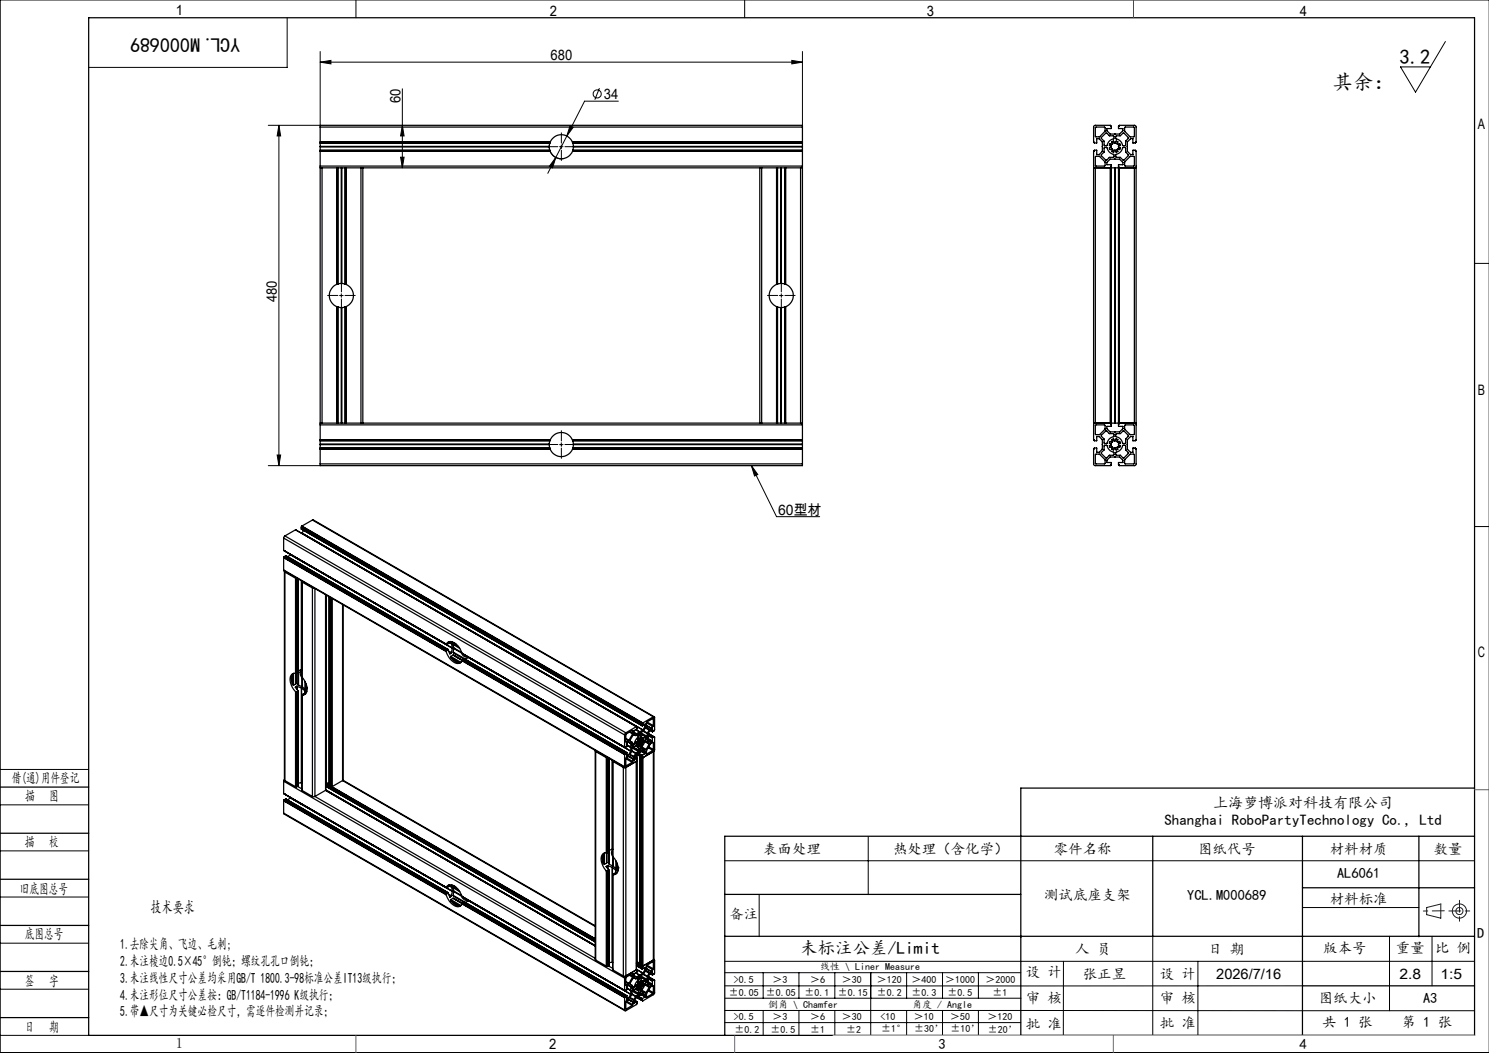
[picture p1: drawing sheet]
<svg xmlns="http://www.w3.org/2000/svg" width="420mm" height="297mm" viewBox="0 0 420 297" stroke-linecap="round" stroke-linejoin="round" font-family="sans-serif">
<g fill="none" stroke="#000" stroke-width=".28">
<path d="M100.4 0v5M210 0v5M420 0h-419.9v297h419.9M81 5v14h-56M90.3 17.5l3-.5v1zM90.3 14.5v20.8h-14.6M90.3 17.5h136M223.3 17l3 .5-3 .5zM226.3 14.5v20.8M407.7 11.7l-8.4 14.3-4.3-7.1h8.5M78.7 35.3l.5 3h-1zM78.7 35.3v96"/>
<path d="M113.5 35.3l.5 3h-1zM113.5 25v22.3M159.9 38.4l-3.1 6M160.8 35.5l.9 .4-1.8 2.5zM169.1 24.9l-1.3 3.2M174.4 28.5h-9.5l-5 9.9M113 44.3h1l-.5 3zM155.2 40.1a3.4 3.4 0 0 0 .6 3.5 3.4 3.4 0 0 0 3.4 1.1M156.8 44.4l-.9 2.9-.9-.4zM156.8 44.4l-2.3 4.5M157.8 41.4h1M158.3 40.9v1"/>
<path d="M415.9 74.3h4.1M95.8 83.4h1M96.3 82.9v1M219.9 83.4h1M220.4 82.9v1M75.7 131.3h14.6M78.2 128.3h1l-.5 3zM157.8 125.4h1M158.3 124.9v1M211.9 131.3l1.8 2.5-.9 .5zM211.9 131.3l7.1 14.4h12.2M415.9 148.5h4.1"/>
<path d="M0 217h25M0 227h25M0 240h25M244.9 236v16.3M0 253h25M204.4 242.8h211.5M214.1 252.4v11.8M367.4 256h32.8M0 266h25M0 279h25M204.4 271.1h211.5M204.4 278.1h163"/>
<path d="M204.4 274.4h83.5M215.3 274.4v7.1M225.4 274.4v7.1M235.5 274.4v7.1M245.6 274.4v17.6M255.7 274.4v7.1M265.9 274.4v7.1M276 274.4v7.1M300 271.1l-.1 21M325.2 264.1v27.9M337.9 271.1v20.9M391.9 264.1v21"/>
<path d="M403.9 264.1v14M0 292h25M204.4 285l211.5 .1M204.4 288.4h83.5M204.5 281.5h83.5M215.3 285v7M225.4 285v7M235.5 285v7M255.7 285v7M265.9 285v7M276 285v7M287.9 292h128"/>
<circle cx="168.5" cy="26.5" r="1.13"/>
</g>
<g fill="none" stroke="#191924" stroke-width=".28">
<path d="M402.4 256l4-1v4l-4-1z"/>
<circle cx="411.7" cy="257" r="1"/>
<circle cx="411.7" cy="257" r="2"/>
</g>
<g fill="none" stroke="#000" stroke-width=".28" stroke-dasharray="30.5 1.3 1.3 1.3">
<path d="M157.3 41.4h-2.9M158.3 40.4v-2.9M158.3 42.4v2.9M159.3 41.4h2.9M95.3 83.3h-2.9M96.3 82.3v-2.9M96.3 84.3v2.9M97.3 83.3h2.9M219.4 83.3h-2.9M220.4 82.3v-2.9M220.4 84.3v2.9M221.4 83.3h2.9"/>
<path d="M157.3 125.4h-2.9M158.3 124.4v-2.9M158.3 126.4v2.9M159.3 125.4h2.9"/>
</g>
<g fill="none" stroke="#000" stroke-width=".35">
<path d="M25 5h390.9v287h-390.9zM90.3 35.8v-.5h136v.5M90.3 35.8v4.3M90.3 35.8h136M226.3 35.8v4.3M309 35.9l2.7 .1v1l-1.5 1.6-1.2-.1zM310.7 38.8l1.4-1.3 .8 .8h1.2l.1 .7a3.1 3.1 0 0 0-2.1 2.1h-.6l-.1-1.2-.7-.9zM313.2 35.5v-.2h-4.3l-.4 .3v4.5l.2 .2h.7v-1.2h.6l.9 .9v2.7l-.9 .9M313.2 35.5l.1 .1M313.3 35.6h.1v.7h-1.2v.6l.9 .9h2.7M314.8 38.3h1.2l.9-.8 1.4 1.3-.8 1v1.2l-.7 .1a3 3 0 0 0-2.1-2.1zM315.6 35.6l-.1 .6 1.2 .1v.6"/>
<path d="M315.7 35.5h.1M315.7 35.5v-.2h4.4l.3 .3 .1 4.5-.2 .2h-.7l-.1-1.2h-.6l-.9 .9v1.3M315.8 37.8h.1M316.7 36.9l-.9 .9M316.7 36.9h.1M317.3 35.9h2.6v2.7h-1.1l-1.6-1.6zM90.3 47.3h.5M90.3 42.6h.1M90.3 40.1h.1M90.3 46.8v.5M90.3 40.1v.1M90.3 42.5v.1"/>
<path d="M90.3 42.4h.1M90.3 40.2v2.2M90.3 42.4v.1M90.3 42.6v4.2M90.3 47.3v72M90.3 40.1h64.9M90.3 46.8h136M90.3 42.6h64.9M90.3 40.2h64.9M90.3 42.5h64.8M90.3 42.4h64.8M90.3 41.4h64.6"/>
<path d="M90.3 41.3h64.6M90.8 47.3h4.2M90.8 47.3v72M95 47.3h.1M95 47.3v32.9M95.1 47.3h.1M95.1 47.3v32.8M95.2 47.3h.1M95.2 47.3v32.8M95.3 47.3h2M95.3 47.3v32.8M96.3 47.3v32.6"/>
<path d="M96.4 47.3v32.6M97.3 47.3h.1M97.3 47.3v32.8M97.4 47.3h.1M97.4 47.3v32.8M97.5 47.3h.1M97.5 47.3v32.9M97.6 47.3h4.2M97.6 47.3v32.9M101.8 47.3h.5M101.8 47.3v72M102.3 47.3h112"/>
<path d="M102.3 47.3v72M154.9 41.4l.2 1M154.9 41.3v.1M155.1 42.4h.1M155.1 42.4v.1M155.1 40.3l-.2 1M155.1 42.5l.1 .1M155.1 40.3h-64.8h64.8M155.1 40.3h.1M155.2 42.6a3.4 3.4 0 0 0 3.1 2.2 3.4 3.4 0 0 0 3.2-2.2M155.2 42.6h.1M155.2 40.2l-.1 .1"/>
<path d="M155.2 40.1a3.4 3.4 0 0 1 3.1-2.1 3.4 3.4 0 0 1 3.2 2.1M155.2 40.1h.1M155.2 40.1v.1M161.5 40.1h.1M161.5 40.1h64.8M161.5 42.6h.1M161.5 40.1v.1M161.5 40.2v.1M161.5 42.6h64.8M161.5 40.2h64.8M161.5 42.5v.1M161.5 40.3h64.8h-64.7"/>
<path d="M161.5 40.3h.1M161.5 42.5h64.8M161.6 42.4h.1M161.6 42.4l-.1 .1M161.6 40.4l.1 .9M161.6 42.4h64.7M161.7 41.4l-.1 1M161.7 41.3v.1M161.7 41.4h64.6M161.7 41.3h64.6M214.3 47.3h.5M214.3 47.3v72"/>
<path d="M214.8 47.3h4.2M214.8 47.3v72M219 47.3h.1M219 47.3v32.9M219.1 47.3h.1M219.1 47.3v32.9M219.1 47.3h.2M219.3 47.3h.1M219.3 47.3v32.8M219.3 47.3h2M220.3 47.3v32.6M221.3 47.3h.1"/>
<path d="M221.3 47.3v32.8M221.4 47.3h.1M221.4 47.3v32.8M221.5 47.3h.1M221.5 47.3v32.8M221.6 47.3h4.2M221.6 47.3v32.9M225.8 47.3h.5M225.8 47.3v72M226.3 42.6h.1M226.3 40.1h.1M226.3 46.8v.5"/>
<path d="M226.3 42.5v.1M226.3 40.1v.1M226.3 42.4h.1M226.3 40.2v2.2M226.3 42.4v.1M226.3 42.6v4.2M226.3 47.3v72M309 47.3h-.5v72h.5M309 44.2l1.1-.1 1.6 1.6v1l-2.6 .1zM309 47.3h4.2M309 47.3v72M310 43.6h-.6v-1.2h-.7l-.2 .2v4.4l.5 .3"/>
<path d="M310 43.6h.1M311.5 41.6h.6a3.2 3.2 0 0 0 2.1 2.1l-.1 .6-1.2 .1-.7 .8h-.3l-1.3-1.4 .8-.9zM313.1 40.5l.6 .2 .2-.3-.3-.4 .4-.2 .3 .6 .4-.1 .2-.5 .4 .2-.2 .5 .3 .2 .4-.2 .2 .4-.5 .3v.4l.5 .1-.1 .4-.7-.1-.1 .3 .2 .4-.4 .2-.3-.5h-.3l-.2 .5-.4-.1 .2-.6-.3-.3-.5 .3-.2-.3v-.2l.5-.2v-.4l-.5-.1zM313.2 47.3h.1M313.2 47.3v72M313.2 47.2h.1M313.2 47.2v72.1M313.3 47.3h.1M313.4 47.3h.1M313.4 47.3v72M313.4 47.3h2.1M314.4 47.3v72"/>
<path d="M314.5 47.3v72M314.7 43.6a3.3 3.3 0 0 0 2.1-2h.6l.1 1.3 .8 .8-1.3 1.5h-.2l-.9-.8h-1.1zM315.5 47.3h.1M315.5 47.3v72M315.6 47.3h.1M315.6 47.3v72M315.6 47.2h.1M315.7 47.3h.1M315.7 47.2l-.1 72.1M315.7 47.3h4.3M315.7 47.3v72M315.8 44.9h.1"/>
<path d="M315.8 44.9h-2.7l-.9 .9v.6l1.2 .1v.6l-.1 .1M315.8 44.9l.9 .9v.6l-1.2 .1 .1 .7M317.3 45.6l1.5-1.5 1.1 .1v2.6h-2.6zM318 41.3v1.4l.9 .9h.6l.1-1.2h.7l.2 .2v4.4l-.5 .3M318 41.3h.1M320 47.3h.5v72h-.5M320 47.3v72M96.3 79.9l-1 .2M96.3 79.9h.1M96.4 79.9l.9 .2M220.3 79.9l-1 .2M220.3 79.9h.1"/>
<path d="M220.4 79.9l.9 .2M95 80.2a3.4 3.4 0 0 0-2.1 3.2 3.4 3.4 0 0 0 2.1 3.1M95 86.5h.1M95 86.5v32.8M95.1 80.1l-.1 .1M95.1 86.5l.1 .1M95.1 80.1h.1M95.1 86.5v32.8M95.2 86.6h.1M95.2 80.1h.1M95.2 80.1h-.1M95.2 86.6v32.7"/>
<path d="M95.3 86.6l1 .1M95.3 86.6v32.7M96.3 86.7h.1M96.3 86.7v32.6M96.4 86.7v32.6M97.3 86.6h.1M97.3 80.1h.1M97.3 86.6l-.9 .1M97.3 86.6v32.7M97.4 80.1l.1 .1M97.4 86.6v32.7M97.5 80.2h.1"/>
<path d="M97.5 86.5l-.1 .1M97.5 86.5h.1M97.5 86.5v32.8M97.6 80.2a3.4 3.4 0 0 1 2.1 3.2 3.4 3.4 0 0 1-2.1 3.1M97.6 86.5v32.8M219 80.2a3.4 3.4 0 0 0-2 3.2 3.4 3.4 0 0 0 2 3.1M219 86.5h.1M219 86.5v32.8M219.1 80.2h-.1M219.1 86.5h.1M219.1 80.2h.1M219.1 86.5v32.8"/>
<path d="M219.1 86.5l.2 .1M219.3 80.1l-.2 .1M219.3 86.6h.1M219.3 86.6v32.7M219.3 80.1h.1M219.3 86.6l1 .1M220.3 86.7v32.6M220.3 86.7h.1M221.3 80.1h.1M221.3 86.6h.1M221.3 86.6l-.9 .1M221.3 86.6v32.7"/>
<path d="M221.4 80.1h.1M221.4 86.6v32.7M221.5 80.1h.1M221.5 86.6h-.1M221.5 86.6v32.7M221.5 86.5h.1M221.5 80.1l.1 .1M221.5 86.5v.1M221.5 86.5v32.8M221.6 80.2a3.4 3.4 0 0 1 2.2 3.2 3.4 3.4 0 0 1-2.2 3.1M221.6 86.5v32.8M90.3 119.3v.5"/>
<path d="M90.3 119.3h.5M90.3 119.8v4.3M90.3 119.8h136M90.8 119.3h4.2M95 119.3h.1M95.1 119.3h.1M95.2 119.3h.1M95.3 119.3h2M97.3 119.3h.1M97.4 119.3h.1M97.5 119.3h.1M97.6 119.3h4.2"/>
<path d="M101.8 119.3h.5M102.3 119.3h112M214.3 119.3h.5M214.8 119.3h4.2M219 119.3h.1M219.1 119.3h.1M219.1 119.3h.2M219.3 119.3h.1M219.3 119.3h2M221.3 119.3h.1M221.4 119.3h.1M221.5 119.3h.1"/>
<path d="M221.6 119.3h4.2M225.8 119.3h.5M226.3 119.3v.5M226.3 119.8v4.3M309 119.3l-.5 .5v4.3l.2 .2h.7v-1.1l.6-.1M309 120l2.6-.1 .1 1.1-1.5 1.6h-1.1zM309 119.3h4.2M313.2 119.3v.2M313.2 119.3h.1M313.2 119.5l.1 .1M313.3 119.6h.1v.7h-1.2v.6l.9 .9h2.7M313.3 119.3h.1"/>
<path d="M313.4 119.3h.1M313.4 119.3h2.1M315.5 119.3h.1M315.6 119.3h.1M315.6 119.6l-.1 .7h1.2v.6l-.9 .9M315.7 119.5h.1M315.7 119.3h.1M315.7 119.3v.2M315.7 119.3h4.3M317.3 119.9h2.6v2.7h-1.1l-1.6-1.6zM320 119.3l.5 .5v4.3l-.2 .2h-.8v-1.1M90.3 126.6h.1"/>
<path d="M90.3 124.1h.1M90.3 130.8v.5h136v-.5M90.3 124.1v.1M90.3 126.5v.1M90.3 126.4h.1M90.3 130.8h136M90.3 124.2v2.2M90.3 126.4v.1M90.3 126.6v4.2M90.3 126.6h64.9M90.3 124.1h64.9M90.3 124.2h64.9"/>
<path d="M90.3 126.5h64.8M90.3 126.4h64.8M90.3 125.4h64.6M90.3 125.3h64.6M154.9 125.4l.2 1M154.9 125.3v.1M155.1 126.4h.1M155.1 126.4v.1M155.1 124.3l-.2 1M155.1 126.5l.1 .1M155.1 124.3h-64.8h64.8M155.1 124.3h.1"/>
<path d="M155.2 126.6a3.4 3.4 0 0 0 3.1 2.2 3.4 3.4 0 0 0 3.2-2.2M155.2 126.6h.1M155.2 124.2l-.1 .1M155.2 124.1h.1M155.2 124.1a3.4 3.4 0 0 1 3.1-2.1 3.4 3.4 0 0 1 3.2 2.1M155.2 124.1v.1M161.5 124.1h.1M161.5 124.1h64.8M161.5 126.6h.1M161.5 124.1v.1M161.5 124.2v.1M161.5 126.6h64.8"/>
<path d="M161.5 124.2h64.8M161.5 126.5v.1M161.5 124.3h64.8h-64.7M161.5 124.3h.1M161.5 126.5h64.8M161.6 126.4l-.1 .1M161.6 126.4h.1M161.6 124.4l.1 .9M161.6 126.4h64.7M161.7 125.4l-.1 1M161.7 125.4h64.6M161.7 125.3h64.6"/>
<path d="M161.7 125.3v.1M226.3 126.6h.1M226.3 124.1h.1M226.3 126.5v.1M226.3 124.1v.1M226.3 126.4h.1M226.3 124.2v2.2M226.3 126.4v.1M226.3 126.6v4.2M309 128.2l1.2-.1 1.5 1.6v1l-2.6 .1zM310 127.6h-.6l-.1-1.2h-.6l-.2 .2v4.5l.4 .2h4.3v-.1M310 127.6h.1"/>
<path d="M310 123.1h.1M310 123.1l.9 .9 .1 1.3-.1 1.4-.9 .9M310.7 122.8l1.4-1.3 .8 .8h1.2l.1 .7a2.86 2.86 0 0 0-2 2.1h-.7l-.1-1.2-.8-.9zM311.5 125.7l.6-.1a3.3 3.3 0 0 0 2.1 2.1l-.1 .7h-1.2l-1 .8-1.3-1.4 .8-.9zM313.1 124.5l.6 .2 .2-.2-.3-.5 .5-.2 .2 .6 .4-.1 .2-.5 .4 .2-.2 .5 .3 .2 .4-.2 .2 .5-.5 .2 .1 .4 .4 .1-.1 .4-.6-.2-.2 .3 .2 .5-.4 .2-.3-.5h-.3l-.2 .5-.4-.2 .2-.5-.3-.3-.5 .3-.2-.4 .5-.3v-.3l-.5-.2zM313.2 131.2h.1M314.8 122.3h1.2l.9-.8 1.4 1.3-.8 1v1.2l-.7 .1a3.1 3.1 0 0 0-2.1-2.1zM315.6 131.2h.1M315.8 128.9h.1M315.8 128.9h-2.7l-.9 .9v.6l1.2 .1v.6l-.1 .1M315.8 121.8h.1M315.8 128.9l.9 .9v.6l-1.2 .1 .1 .7"/>
<path d="M316.7 125.7l.7-.1 .1 1.3 .8 .9-1.5 1.4-.8-.8h-1.2l-.1-.7a3.2 3.2 0 0 0 2-2zM317.3 129.6l1.5-1.5 1.1 .1v2.6h-2.6zM318 125.3v1.4l.9 .9h.6l.1-1.2h.6l.3 .2-.1 4.5-.3 .2-4.4-.1M318 125.3h.1M319.5 123.1h.1M319.5 123.1h-.6l-.9 .9v1.3M80 155.2v.1M80 155.2l46 26.6M80 151.8v3.4M80 157.3v3.5M80 151.8l96.2 55.5M80 157.3l45.8 26.5"/>
<path d="M80 157.2v.1M80 157.2l45.9 26.5M80.1 157.2l45.8 26.5M80.1 157.2h-.1M80.2 155.3h.1M80.2 157.1l-.1 .1M80.2 157.1l45.7 26.4M80.2 157v.1M80.2 157l45.8 26.4M80.4 151.2l-.4 .6M80.4 151.2l96.1 55.5M80.6 156.7l45.8 26.5"/>
<path d="M80.6 156.7l-.4 .3M81.7 156.3v.1M81.7 156.2v.1M81.7 156.3l45.9 26.5M81.7 156.4l-.4 .7M81.7 156.4l45.9 26.4M83.4 149.4h.1M83.4 149.4l96.1 55.6M83.4 149.4l-3 1.8M85 149.2h.1M85 149.2l96.2 55.5M85 148.7l96.2 55.5"/>
<path d="M85 148.7v.5M85 148.6v.1M85 148.6l96.2 55.5M85.1 148.6h.1M85.1 148.6l96.2 55.5M85.1 148.6h-.1M85.1 148.4v.2M85.1 148.4l96.2 55.6M85.1 148.6l96.2 55.4M85.2 148.4h-.1M85.2 148.4l96.1 55.5M85.2 150.4l96.1 55.5"/>
<path d="M85.2 150.4h-.1M85.2 150.4h.1M85.2 150.4l96.2 55.5M85.7 149.6l-.5 .8M88.1 146.7l.2-.1 96.2 55.6M88.1 146.7l96.2 55.5M88.1 146.7l-2.9 1.7M80 160.8l96.3 55.7M80 160.8l96.2 55.4M80.2 161.1l.2 59.1M80.3 161.1l.1 .3M80.4 161.4l3 1.7"/>
<path d="M80.4 161.4v58.8M83.4 163.1h.1M83.4 163.1v26.8M83.4 163.1v29.8M83.5 163.1h.1M83.5 163.1h-.1M83.5 163.1v26.7M83.6 163.1h.1M83.6 163.1v26.7M83.7 163.1h.1M83.7 163.1v26.7M84.1 163.3v26.3"/>
<path d="M85.1 163.8l-.1 25.1M85.2 163.9h.1M85.1 163.9l.1 27.1M85.2 164.1h.1M85.2 164.1l2.9 1.7M85.2 164h.1M85.2 163.9v.2M85.2 164.1v26.9M85.2 164v.1M88.1 165.8l.6 .1M88.1 165.8v58.8M88.8 166v58.6"/>
<path d="M91.8 167.7v55.2M91.9 167.7l-.1 55.2M92 167.8l-.1 53.1M92.9 168.3v53.3M93.3 168.6v53.3M93.4 168.7v53.1M93.5 168.7v53.1M93.6 168.7v53.2M93.6 168.8v53.1M96.6 170.5v49.7M96.8 170.6l-.2 49.6M82.5 193l.3 .3"/>
<path d="M82.5 190.1a3.1 3.1 0 0 0 0 2.9M82.5 190.1l.3-.2v3.4M82.5 190.1v2.9M83.3 193.8v.1M83.3 193.9l.8 .9M83.4 189.9a1.71 1.71 0 0 0-1.5 2.6l.5 1.3 1 1.3M83.4 195.1h.1M83.4 195.1v26.8M83.4 192.9l-.6 .4M83.5 189.8l-.1 .1M83.5 189.8h.1M83.5 195h.1"/>
<path d="M83.5 189.8l-.1 3.1M83.5 195v26.8M83.5 195l-.1 .1M83.6 189.8h.1M83.6 195v.1M83.6 195v26.8M83.6 195.1l.1 .1M83.6 195.1v26.8M83.7 195.2v26.7M83.7 193.6h.1M83.7 193.6l-.4 .2M83.7 193.6l.1 .9"/>
<path d="M83.8 193.6l1.2 .4M84 189.6v3.4l.2 .2M84.1 189.6h.1M84.1 194.8l-.4 .4M84.1 194.9v26.7M84.1 189.6l-.4 .2M84.2 193.2l1 .4M84.2 189.2v4M85 188.9l-.9 .3M85 194h.1M85 188.9h.1M85 194l.1 26.9"/>
<path d="M85.1 188.9l-.4 1.2 .5 1.1M85.1 194l.9 .8M85.1 196l.1 26.9M85.2 191a4.1 4.1 0 0 1 1 4.7l-1 .4M85.2 196.1h.1M85.2 196h.1M85.2 191.2h.1M85.2 193.6l.1 .1M85.2 191.2v2.4M85.2 196v26.9M85.2 196v.1M85.3 193.7l.7 .7"/>
<path d="M85.3 191.2h.1M85.3 191.2v2.5M86 194.8h.1M86 194.8v.9M86 194.8l.5 .2M86 194.4h.3M86 192.2v2.2M86.2 195.7h-.6l-.4 .3M86.3 193v1.4M86.3 192.9l.3 1M86.6 194.2l-.3 .2M125.8 183.8a4.1 4.1 0 0 0 3.6 3.3l.6-.2 .3-.5"/>
<path d="M125.9 183.7l-.1 .1M125.9 181.7a1.53 1.53 0 0 1 2.5-.2l1 1 .9 1.8M125.9 181.7h.1M125.9 183.5v.2M126 181.7h.1M125.9 183.7h.1M126 183.4l-.1 .1M126 181.7h-.1M126.4 183.2l.5 1.2M126.4 183.2l-.4 .2M126.6 181.2l.8 .4M126.6 183.7l.8 .4"/>
<path d="M126.6 181.1l.8 .5M126.6 183.8l.8 .4M126.8 181l-.3 .5-.5 .2M126.9 184.4h.1M127.1 185.1v.1a2.95 2.95 0 0 0 2.6 1.7M127.1 185.1l2.9 1.7-.3 .1M127.2 185.5l2.5 1.4M127.4 184.1v.1M127.4 184.2l-.5 .2M127.4 181.6l.2 1.2M127.4 181.6h.1M127.5 181.6h-.1"/>
<path d="M127.5 181l-.1 .6M127.6 182.8l-.2 1.3M127.6 182.8h.1M127.8 184.8h.1M127.8 184.8l-.7 .3M127.8 184.8l2.6 1.5M127.8 181.8l.2 .9M127.8 181.8l1.9 1.1M127.8 183.9l.3 .4 2.7 1.6M127.8 183.9l3.6 2.1M127.9 184.8l2.6 1.5M127.9 181.6l1.2 .6"/>
<path d="M128 182.7v.2M128 182.9l-.2 1M128 182.9l2.1 1.2M128 182.7l2.2 1.3M128.2 181.4l-.4 .4M128.5 181.6l.7 .7M130.1 184.1l.7 1 1.2 .3M130.2 184l-.1 .1M130.2 184h.1M130.3 184.3l46 26.6M130.3 184.3h.1M130.3 186.4l45.9 26.4"/>
<path d="M130.4 186.3l-.1 .1M130.4 186.3l45.8 26.5M130.5 186.3h-.1M130.5 186.3l45.8 26.4M130.5 186.2v.1M130.5 186.2l45.8 26.5M130.5 186.1v.1M130.5 186.1l45.8 26.5M130.6 186.1h-.1M130.6 186.1l45.8 26.4M131 185.8h.1M131 185.8l45.8 26.5"/>
<path d="M131 185.8l-.4 .3M132 185.4l-.7 .6M132 185.4h.1M132 185.4l45.9 26.5M132.1 185.3l-.1 .1M80.2 219.9l-.2 .4M167.9 211.8l.1 59M167.9 211.7l.1 .3M168 212l3 1.7M168 212v58.8M171 213.7h.1M171 213.7v26.9"/>
<path d="M171.1 213.7v29.7M171.2 213.7h.1M171.2 213.7h-.1M171.2 213.7v26.8M171.2 213.7v26.7M171.3 213.7h.1M171.3 213.7v26.8M171.4 213.7v26.7M171.4 213.7h.1M171.8 213.9v26.3l-.4 .2M171.8 213.9l.1 29.9M172.7 214.4v25.1"/>
<path d="M172.8 214.5v25M172.8 214.7h.1M172.8 214.5v.1M172.8 214.6v26.9a4.1 4.1 0 0 1 1.2 4.8l-.5 .4h-.6M172.8 214.7l3 1.8M172.8 214.6h.1M172.8 214.5h.1M172.9 214.6h.1M172.9 214.7h-.1M172.9 214.6v.1M175.8 216.5h.7M175.8 216.5v58.8"/>
<path d="M176.2 207.3v3.4M176.2 216.2l.1 .3h.2M176.2 212.8v3.4M176.2 212.8h.1M176.2 210.7l.1 .1M176.3 210.7h.1M176.3 210.7h-.1M176.3 212.7l-.1 .1M176.3 212.7h.1M176.3 210.7v.1M176.3 212.6v.1M176.4 212.5l-.1 .1"/>
<path d="M176.5 206.7l-.3 .6M176.5 215.9l.2 .1M176.5 209.2h.2M176.5 214v1.9M176.5 216.5v58.8M176.5 208.3l.9 .5M176.5 208.4l.8 .5M176.5 214l1.8 1M176.7 213.7l-.2 .3M176.7 213.7l1.8 1.1M176.8 212.3v.9M176.8 212.3l-.4 .2"/>
<path d="M176.8 213.2h.1M176.8 212.7l.5 .3M176.8 212.8l.4 .2M177.2 209.3l.7 .4M177.2 209.3l-.4 .3v1l-.5 .2M177.2 213l-.4 .2M177.3 213h-.1M177.3 213.4l1.2 .7M177.3 213.4l-.6 .3M177.3 208.9l-.6 .3M177.4 208.8l-.1 .1M177.6 206.5l.8 .5"/>
<path d="M177.7 206.4l.8 .5M177.7 212.8v.2l.9 .5 .2-.1M177.7 212.8l1.1 .6M177.9 209.7h.1M177.9 210.8v1.1M177.9 209.7v1M177.9 211.9l-.6 1.1M177.9 210.7h.1M177.9 210.7v.1M177.9 210.7l-1.1-.6 1.1 .7M178.2 211.9l-.5 .9M178.2 211.9l1.1 .6"/>
<path d="M178.3 211.8l-.1 .1M178.3 210.2l.1 .1M178.3 210.9v.9M178.3 209.5l.6 .4M178.3 209.8l.5 .3M178.3 211.8l1.1 .6M178.3 210.9l1.8 1.1M178.3 206.1h.2M178.3 206.1l-1.7 .9-.1 2.2M178.3 215l-1.6 1M178.4 210.7l-.1 .2M178.4 210.7l.9 .5"/>
<path d="M178.4 207l-1 1.8M178.5 214.8l-.2 .2M178.5 206.9l-.1 .1M178.5 206.1v.8M178.5 214.1v.7M178.8 210.5h.1M178.8 210.5l-.4 .2M178.8 210.1l-.4 .2M178.8 206.6h.1M178.9 214.4h.1M178.8 206.6l.7 .4M178.8 214.3l.1 .1"/>
<path d="M178.9 210.5a.86 .86 0 0 0 1.2 .8M178.9 209.9l-.1 .2M179 213.6l.6 .3M179 213.5l.7 .4M179.3 212.5l-.5 .9M179.3 205.8l1.1 .6M179.3 209.6l.1 .1M179.3 209.7h.1M179.4 205.8l1 .6M179.4 209.4l.2 .2M179.4 210.4l.1 .1M179.4 212.4l-.1 .1"/>
<path d="M179.4 209.4l1.2 .7M179.4 209.2l-.1 .4M179.4 209.2l1.6 .9M179.5 207h.1M179.5 211.3l.7 .4M179.5 212.8l-.7 1.1v.4M179.5 214.7l-3 1.8M179.5 214.7v58.8M179.5 207.4l.6 .3M179.5 210.1l.3 .1M179.5 209.2h-.1M179.5 205h.2"/>
<path d="M179.5 209.2h.3M179.5 209.2l1.5 .8M179.6 205l-3.1 1.7M179.6 205.1h.1M179.6 214.6h.1M179.6 214.6l-.1 .1M179.6 205v.1M179.6 212.7l1.6 .9M179.6 210l.2 .2M179.6 212.7l1.7 1M179.6 212.7l-.1 .1M179.6 205h.1"/>
<path d="M179.6 212.7v1.2M179.6 205l.1 .1M179.6 213.9l.1 .1M179.6 209.9l-.3 .3 .2 .3M179.6 209.6l.1 .1M179.6 213.9l-.7 .5M179.6 214.5v.1M179.6 209.6l-.2 .1M179.6 214.5v57M179.6 209.9l.7 .4M179.7 205.1v.5l-.9 .5v.5M179.7 214l-.1 .5"/>
<path d="M179.7 209.7v.1M179.7 209.8l-.1 .1M179.7 209.8l.6 .4M179.7 209.7l.8 .4M179.7 207.2l.5 .3M179.8 210.2l-.3 .3M179.8 209.2l1.1 .6M179.8 210.8h.1M179.8 208.7l.2 .1M179.8 208.7l1.5 .8M179.8 210.2h.1M179.8 210.2l.2 .1"/>
<path d="M179.8 208.5v.2M179.8 209.1v.1M179.8 210.6l.3 .1M179.8 209.1l1.1 .6M179.8 208.5l1.6 .9M179.9 210.5l.3 .1M180 210.3l-.2 .5M180 208.9l-.2 .2M180 208.9l1 .6M180 208.8v.1M180 208.4l.3 .2M180 208.4l1.2 .7"/>
<path d="M180 208.3l.3 .2M180 208.8l1.1 .6M180 212.5l1.2 .6M180.1 207l.1 .1M180.1 207l-.7 .5-.7-.4-1 1.7v.2l.6 .3v.9M180.1 212l-.7 .4M180.1 211.3h.1M180.1 212.4l1.1 .6M180.1 210.7l-.3 .1M180.1 207.7a3.5 3.5 0 0 0-1.2 2.2M180.2 208.2h.1M180.2 210.6l-.1 .1"/>
<path d="M180.2 208.2l-.4 .3M180.2 208.2l.1 .3M180.2 211.7l-.1 .3M180.2 207.5l-.1 .2M180.2 207.1v.4M180.2 211.3v.4M180.3 208.5v.1M180.3 210.3l-.1 .3M180.3 210.2v.1M180.3 208.6l.8 .4M180.4 206.4l-.9 .6M180.4 206.4v.1"/>
<path d="M180.5 210.1l-.2 .1M180.5 210.1l.2 .3M180.5 208.5l-.2 .1M180.5 208.5l.6 .3M180.6 213.4h.1M180.5 213.4l.1 58.9M180.6 213.5l.3 .2M180.6 207.3l.1 .1M180.6 208.3l-.1 .2M180.6 211.6h.1M180.6 206.9l.9 .5M180.6 206.9v.4"/>
<path d="M180.6 208.2l.3 .1M180.6 208.3l.6 .4M180.6 210.4h.1M180.7 213.4h-.1M180.7 207.4a.87 .87 0 0 1 1.2 .7M180.7 206.7l-.1 .2M180.7 206.7l1.9 1M180.8 207.9l.2 .1M180.9 209.7v.1M180.9 208.4l.1 .1M180.9 208.3v.1M180.9 208.4l-.3-.2 .4 .3"/>
<path d="M180.9 209.8l.1 .2M180.9 211.9l1.1 .7M180.9 213.7h.1M180.9 213.7v58.8M180.9 211.9l1.1 .6M181 210.1l-.3 .3M181 209.5l-.1 .2M181 210v.1M181 208l-.3-.1-.1 .4M181 208l-.1 .3M181 210.6l1.2 .8M181 213.7v58.8"/>
<path d="M181.1 209.4l-.1 .1M181.1 209.4l.2 .1M181.1 213.7h.1M181.1 209l.1 .1M181.1 208.8v.2M181.1 213.7h-.1M181.1 213.7v58.7M181.2 204.7h.1M181.2 213.6h.1M181.2 204.2v.5M181.2 213.1v.5M181.2 213.7v58.7"/>
<path d="M181.2 213.7h.1M181.2 208.3l.3 .2M181.2 204.1v.1M181.2 213.6l.1 .1M181.2 213v.1M181.2 209.1h.3M181.2 208.7l-.1 .1M181.2 213.7v58.8M181.3 213.6h.1M181.3 204.1h-.1M181.3 213.6h-.1M181.3 208.2l.2 .1"/>
<path d="M181.3 204v.1M181.3 204h.1M181.3 213.6v58.9M181.3 203.9v.1M181.3 211.7l.7 .4M181.3 205.9l-.9 .5M181.3 211.7l-1.8 1.1M181.4 205.9h-.1M181.4 208.1h.1M181.4 209.4l-.1 .1M181.4 208.1l.1 .2M181.4 208.1l-.4 .4"/>
<path d="M181.4 209l.1 .1M181.4 211.2h.1M181.4 206.3l-.7 .4M181.4 211.2l-.7 .4M181.4 211.2l-.6-.4 .7 .4M181.4 206.3l1.2 .6M181.5 208.5l-.3 .2M181.5 209.1l-.1 .3M181.5 208.3v.2M181.5 206.2l-.1 .1M181.5 211.2l.5 .3 .2-.1M181.5 204.5l.5 .3"/>
<path d="M181.5 206.2l1.1 .6M181.6 204.5l.4 .2M181.6 207.5l.8 .5M181.9 209.2l1.2 .7M181.9 208.1l.2 .1M181.9 208.9l.7 .4M182 204.3h.1M182 204.3l-.8 .4M182 212.6l-.8 .4M182 204.7v.1M182 212.5v.1M182 212.1h.1"/>
<path d="M182 204.3v.4M182 212.1v.4M182 204.8l-.6 1.1M182 205.3l.2-.1 .9 .5v.2M182 205.3l-.5 .9M182 205.3l1.1 .6M182.4 212.5l.1 .1M182.4 204.6l1.1 .7M182.4 203.9v.7M182.4 203.9l1.7 1M182.4 208.4l-.4 .2a5 5 0 0 1-1.4 2.5v.5M182.4 208.4l.2 .1"/>
<path d="M182.4 208l-.3 .2M182.5 203.6l-.1 .3M182.5 203.6l1.8 1.1M182.6 207.7l-.2 .3M182.6 209.3v.1M182.6 206.9v.8M182.6 208.5v.8M182.6 206.8v.1M182.6 209.4l.5 .3M182.6 209.4l-.7-.4 1.2 .7M182.8 210.9l1.3 .8M182.9 208.9l.7 .4"/>
<path d="M182.9 206.9l1.6 .9M182.9 207.5l1.1 .6M182.9 207.4l1.2 .7M182.9 208.4l1.1 .6M182.9 208.5l1.1 .6M183 210.6l1.3 .8M183.1 209.7v.2M183.1 205.9l-.5 .9M183.1 209.9l-.9 1.5M183.4 206l.6 .4M183.6 205.7h.1M183.6 205.7a2.23 2.23 0 0 0-.7 2.2v1"/>
<path d="M183.6 209.3h.1M184 205.4v.1M184 205.4l-.4 .3M184 209.1l-.4 .2M184 206.4h.1M184 209v.1M184 205.5v.9M184 208.1v.9M184.1 208.1h-.1M184.1 209.4l-.6 .4-1.1 1.9v.8M184.1 209.4l.2 .1M184.1 202.7h.2"/>
<path d="M184.1 211.7l-1.6 .9M184.1 202.7l-1.6 .9M184.1 204.9l-.6 .4M184.3 202.2h.3v3.7l-.5 .5M184.3 211.4l-.2 .3M184.3 204.7l-.2 .2M184.3 202.7v2M184.3 209.5v1.9M184.3 212v58.8M184.3 212l-3 1.7M184.3 202.2l-3 1.7M184.5 211.9v58.7l-.2 .2"/>
<path d="M184.5 207.8v.1M184.5 207.8l-.4 .3M184.5 207.9h.1M184.5 207.8l.1 .1M184.6 207.9v3.7l-.3 .4M184.6 207.9h-.1M0 222h25M0 235h25M80 229.3l.1 .3 96.2 55.5M80 223.8h.1M80 223.8l46 26.6M80 220.3l96.2 55.6"/>
<path d="M80 220.3v3.5M80 225.9v3.4M80 229.3l96.2 55.6M80 225.9l45.8 26.5M80 225.8v.1M80 225.8l45.9 26.4M80.2 223.9h.1M80.2 225.7l-.2 .1M80.2 225.7l45.8 26.5M80.2 225.6l45.7 26.5M80.2 225.6v.1M80.2 225.6h.1"/>
<path d="M80.2 225.6l45.8 26.4M80.4 220.2l3 1.7M80.6 225.4h.1M80.6 225.4l45.8 26.4M80.6 225.4l-.4 .2M81.7 224.9v.1M81.7 224.9l45.9 26.5M81.7 225l-.4 .7M81.7 224.8v.1M83.4 221.9h.1M83.5 221.8h.1M83.5 221.8l-.1 .1"/>
<path d="M83.6 221.8v.1M83.6 221.9h.1M83.9 221.8l1.2 .7M84.1 221.6h.1M84.1 220.8h.9M84.1 221.6l-.4 .3M85.1 220.9h.1M85.2 222.9l2.9 1.7M88.1 224.6h.7M88.8 224.6l79.1 45.7M91.8 222.9l76.1 43.9M91.8 222.9l-3 1.7"/>
<path d="M91.9 221.8l76 43.9M91.9 221.1l76 44M91.9 221.3l76 43.9M91.9 221l1 .6M91.9 222.8l76 43.9M91.9 220.9l1 .5M92 220.8h.1M91.9 220.9l1 .6M92 220.8h.9M92.9 221.6h.1M92.9 221.6l.4 .3M93.3 221.9h.1"/>
<path d="M93.3 221.9l74.6 43M93.4 221.8h.1M93.4 221.8l-.1 .1M93.4 221.9l74.5 42.9M93.5 221.8l.1 .1M93.6 221.9h.1M93.6 221.9l74.3 42.9M96.6 220.2l-3 1.7M96.6 220.2l71.3 41.1M96.7 220.1l71.2 41M172.7 239.5l-.9 .4M172.7 239.5h.1"/>
<path d="M172.8 239.5l-.3 1.1 .4 1v2.6M325.2 235.9v28.2M367.4 235.9v56.1M400.2 235.9v28.3M415.9 235.9h-211.5v56.1M415.9 222.3h-128v69.7M0 248h25M125.8 252.4a4.2 4.2 0 0 0 3.6 3.3l.9-.8M125.9 250.3a1.73 1.73 0 0 1 2.9 .1l.9 1.1 .6 1.3M125.9 250.3h.1M125.9 252.2l-.1 .2M125.9 252.1l.1 .1"/>
<path d="M126 250.4h.1M126 252.2h-.1M126 252l-.1 .1M126 250.3h.1M126 250.3h-.1M126.4 251.8l.5 1.1M126.4 251.8l-.4 .2M126.6 249.8l.8 .5M126.6 252.3l.8 .4M126.6 249.7l.8 .5M126.6 252.3l.8 .5M126.8 249.6l-.8 .8"/>
<path d="M126.9 252.9v.1M127.1 253.7l.1 .4M127.1 253.7l2.9 1.7-.3 .1M127.2 254.1a3.1 3.1 0 0 0 2.5 1.4M127.2 254.1l2.5 1.4M127.4 252.7v.1M127.4 252.8l-.5 .2M127.4 250.3l.2 1.1M127.4 250.2h.1M127.5 250.2l-.1 .1M127.5 249.6l-.1 .6M127.6 251.4l-.2 1.3"/>
<path d="M127.6 251.4h.1M127.8 253.4h.1M127.8 253.4l-.7 .3M127.8 253.4l2.6 1.5M127.8 250.4l.2 .9M127.8 250.4l1.9 1.1M127.8 252.6l.2 .2 2.8 1.7M127.8 252.6l3.6 2M127.9 253.4l2.6 1.4M127.9 250.2l-.1 .2M127.9 250.2l1.2 .6M128 251.3v.2"/>
<path d="M128 251.5l-.2 1.1M128 251.5l2.1 1.2M128 251.3l2.2 1.3M128.2 249.9l-.3 .3M128.5 250.2l.7 .7M130.1 252.7l.4 .7 .6 .5 .9 .1M130.2 252.6l-.1 .1M130.2 252.6h.1M130.3 252.8l46 26.6M130.3 252.8v.1M130.3 254.9l45.9 26.5M130.4 254.9h-.1"/>
<path d="M130.4 254.9l45.8 26.4M130.5 254.8l-.1 .1M130.5 254.8l45.8 26.5M130.5 254.8h.1M130.5 254.8l45.8 26.4M130.5 254.7v.1M130.5 254.7l45.8 26.5M130.6 254.7h-.1M130.6 254.7l45.8 26.4M131 254.4h.1M131 254.4l45.8 26.4M131 254.4l-.4 .3"/>
<path d="M132 254l-.7 .6M132 254l45.9 26.5M132.1 253.9l-.1 .1M170.2 243.5l.3 .3M170.2 240.9a2.8 2.8 0 0 0 0 2.6M170.2 240.9v2.6M170.5 240.6l-.3 .3M170.5 240.6v3.2M170.6 240.6h-.1M171 240.6a1.69 1.69 0 0 0-1.3 2.5l.5 1.4 .8 1.2M171 244.4v.1M171 244.5l.8 1"/>
<path d="M171 245.7h.1M171 245.7v26.8M171.1 245.7v26.8M171.1 243.4l-.6 .4M171.2 240.5l-.2 .1M171.2 245.6h.1M171.2 240.5l-.1 2.9M171.2 245.6v26.8M171.2 245.6l-.1 .1M171.2 240.4l.1 .1M171.2 240.4v.1M171.2 245.6l.1 .1"/>
<path d="M171.3 245.7h.1M171.3 245.7v26.8M171.4 240.4l-.1 .1M171.4 245.7v26.8M171.4 244.1v.1M171.4 244.1l-.4 .3M171.4 244.1v1M171.4 244.2l1.3 .4M171.7 240.3v3.1l.2 .4M171.8 245.5v26.8M171.8 245.5l-.4 .2M171.9 243.8l1 .4"/>
<path d="M172.7 244.6h.1M172.7 244.6v26.9M172.8 244.6l.8 .8M172.8 244.6v26.9M172.8 246.6h.1M172.8 246.6v26.9M172.9 244.2l.1 .1M172.9 246.6v.1M173 244.3l.7 .7M173 241.7v2.6M173.6 245.4h.1M173.6 245.4v1"/>
<path d="M173.7 245.4l.6 .3M173.7 245h.3M173.7 242.7v2.3M173.7 245.4v1M174 246.3h-.8l-.4 .3M174 243.6v1.4M174 243.4v.6l.3 .6M174.3 244.8h.1M174.3 244.8l-.3 .2M174.3 245.2v.2M204.4 252.3h83.5M367.4 250.4h48.5"/>
<path d="M0 261h25M0 274h25M168 270.8l3 1.7M171 272.5h.1M171.2 272.4h.1M171.2 272.4l-.1 .1M171.2 272.4l.1 .1M171.3 272.5h.1M171.6 272.4l1.2 .7M171.8 272.3l-.4 .2M171.8 271.5h.9M172.7 271.5h.1"/>
<path d="M172.8 271.5h.1M172.8 273.5h.1M172.8 273.5l3 1.8M175.8 275.3h.7M176.2 275.9v3.5M176.2 279.4h.1M176.3 279.3h.1M176.3 279.3l-.1 .1M176.3 279.3v.1M176.5 275.3l-.3 .6M176.5 277.7l.2 .1M176.5 276.9l.9 .5"/>
<path d="M176.5 277l.8 .5M176.8 278.8l1.1 .6M177.2 277.9l.7 .4M177.2 277.9l-.4 .3v.9l-.5 .3M177.3 277.5l-.6 .3M177.4 277.4l-.1 .1M177.6 275.1l.8 .5M177.7 275l.8 .4M177.9 278.3v1M177.9 279.4v1M177.9 279.3v.1M177.9 279.3l-1.1-.6 1.1 .7"/>
<path d="M177.9 279.4h.1M178.3 278.8l.1 .1M178.3 279.5v.8M178.3 278.1l.6 .3M178.3 278.4l.5 .3M178.3 279.5l1.8 1.1M178.3 274.6l.2 .1M178.3 274.6l-1.7 1-.1 2.1M178.4 279.3l-.1 .2M178.4 279.3l.9 .5M178.4 275.6l-1 1.8M178.5 275.4l-.1 .2"/>
<path d="M178.5 274.7v.7M178.8 279.1h.1M178.8 279.1l-.4 .2M178.8 278.7l-.4 .2M178.8 275.2l.7 .4M178.9 279.1a.87 .87 0 0 0 1.2 .8M178.9 278.4l-.1 .3M179.3 274.4l1.1 .7M179.3 278.2l.1 .1M179.4 278l1.2 .7M179.4 274.4l1 .6M179.4 279l.1 .1"/>
<path d="M179.4 277.8v.5M179.4 277.8l1.6 .9M179.5 275.6h.1M179.5 279.9l.7 .4M179.5 273.5l.1 .1M179.5 273.5l-3 1.8M179.5 276l.6 .3M179.5 278.7l.3 .1M179.5 273.5h.1M179.5 277.7l-.1 .1M179.5 273.5l.2 .1M179.5 272.3l1.7 1"/>
<path d="M179.5 277.7l.3 .1M179.5 271.8l1.7 .9M179.5 271.9l1.7 .9M179.5 271.7l1.8 1M179.5 271.6l1 .6M179.5 273.4l1.8 1.1M179.5 273.4l1.9 1.1M179.5 277.7l1.5 .9M179.6 273.6h.1M179.6 273.6h.1v.5l-.9 .6v.5M179.6 278.6l.2 .2M179.6 271.5l.9 .5"/>
<path d="M179.6 271.5h.1M179.6 271.5l.9 .6M179.6 278.5l-.3 .3 .2 .3M179.6 271.5h.9M179.6 278.5l.7 .4M179.7 278.2l-.3 .1M179.7 278.2v.2M179.7 278.4l-.1 .1M179.7 278.4l.6 .4M179.7 278.2l.8 .5M179.7 275.8l.5 .3M179.8 278.8l-.3 .3"/>
<path d="M179.8 277.8l1.1 .6M179.8 277.2l.2 .2M179.8 279.4h.1M179.8 277.2l1.5 .9M179.8 278.8h.1M179.8 278.8h.2M179.8 279.4h.3M179.8 277.1v.1M179.8 277.7v.1M179.8 279.2l.3 .2M179.8 277.7l1.1 .6M179.8 277.1l1.6 .9"/>
<path d="M179.9 279.1l.3 .1M180 278.8l-.2 .6M180 277.5l-.2 .2M180 277.5l1 .6M180 277.4v.1M180 277.4l1.1 .7M180.1 275.6l.1 .1M180.1 275.6l-.7 .4-.7-.2-1 1.6v.2l.6 .3v.9M180.1 279.9h.1M180.1 276.3a3.5 3.5 0 0 0-1.2 2.1M180.2 276.8h.1M180.2 279.2l-.1 .2"/>
<path d="M180.2 276.8l-.4 .3M180.2 276.8l.1 .3M180.2 276.1l-.1 .2M180.2 275.7v.4M180.2 279.9v.4M180.3 277.1h.1M180.3 277.1l-.3-.1 1.2 .6M180.3 278.9l-.1 .3M180.3 278.8v.1M180.3 277.1l.8 .5M180.4 275.1l-.9 .5M180.4 275.1h.1"/>
<path d="M180.4 275v.1M180.5 278.7l-.2 .1M180.5 278.7l.2 .3M180.5 277l-.2 .1M180.5 277l.6 .4M180.5 272.2l.1 .1M180.6 272.3l.3 .2M180.6 275.9l.1 .1M180.6 276.9l-.1 .1M180.6 275.5l.9 .5M180.6 275.5v.4M180.6 276.8l.3 .1"/>
<path d="M180.6 276.9l.6 .4M180.6 278.9l.1 .1M180.7 276a.87 .87 0 0 1 1.2 .7M180.7 275.2l-.1 .3M180.7 275.2l1.9 1.1M180.8 279.4l.6 .4M180.8 279.4l.7 .4M180.8 276.5l.2 .1M180.9 278.3v.1M180.9 277l.1 .1M180.9 276.9v.1M180.9 277l-.3-.1 .4 .2"/>
<path d="M180.9 278.4l.1 .2M180.9 272.5h.1M181 278.7l-.3 .3M181 278.1l-.1 .2M181 278.6v.1M181 276.6l-.3-.1-.1 .4M181 276.6l-.1 .3M181 272.5l.3 .2M181 279.3l1.2 .7M181.1 278.1h-.1M181.1 278.1h.2M181.1 272.4l.2 .2"/>
<path d="M181.1 277.6h.1M181.1 277.4v.2M181.1 272.4h.1M181.1 272.4l-.1 .1M181.2 273.3h.1M181.2 272.8v.5M181.2 272.4v.1M181.2 276.9l.3 .2M181.2 272.7v.1M181.2 277.6h.3M181.2 277.3l-.1 .1M181.2 272.5h.1"/>
<path d="M181.3 272.7h-.1M181.3 276.8l.2 .2M181.3 272.7h.1M181.3 272.6v.1M181.3 272.5v.1M181.3 274.5l-.9 .5M181.4 274.5h-.1M181.4 276.7h.1M181.4 278l-.1 .1M181.4 276.7l.1 .3M181.4 276.7l-.4 .4M181.4 277.6h.1"/>
<path d="M181.4 274.8l-.7 .4M181.4 279.8l-.7 .4M181.4 274.8l1.2 .7M181.5 277.1l-.3 .2M181.5 277.6l-.1 .4M181.5 277v.1M181.5 274.7l-.1 .1M181.5 279.8h-.1M181.5 279.8l.5 .3 .2-.1M181.5 273.1l.5 .3M181.5 274.7l1.1 .6M181.6 273.1l.4 .2"/>
<path d="M181.6 276.1l.8 .4M181.9 277.7l1.2 .8M181.9 276.7l.2 .1M181.9 277.5l.7 .4M182 272.9h.1M182 272.9l-.8 .4M182 273.3v.1M182 273.4l-.6 1.1M182 272.9v.4M182 273.9l.2-.1 .9 .5M182 273.9l-.5 .8M182 273.9l1.1 .6"/>
<path d="M182.2 273.8l.9 .5M182.4 273.2l1.1 .7M182.4 272.5v.7M182.4 272.5l1.7 1M182.4 277l-.4 .2a4.6 4.6 0 0 1-1.4 2.5v.4M182.4 277h.2M182.4 276.5l-.3 .3M182.5 272.2l-.1 .3M182.5 272.2l1.8 1.1M182.6 276.3l-.2 .2M182.6 277.9v.1M182.6 275.5v.8"/>
<path d="M182.6 277v.9M182.6 275.3v.2M182.6 278l.5 .2M182.6 278l-.7-.4 1.2 .6M182.8 279.5l1.3 .7M182.9 277.5v.1M182.9 275.5l1.6 .9M182.9 277.6l.7 .3M182.9 276.1l1.1 .6M182.9 276l1.2 .6M182.9 277l1.1 .6M182.9 277.1l1.1 .6"/>
<path d="M183 279.2l1.3 .8M183.1 274.3v.2M183.1 278.2v.3M183.1 274.5l-.5 .8M183.1 278.5l-.9 1.5M183.6 277.9h.1M184 274l-.4 .2a2.24 2.24 0 0 0-.7 2.2v1.1M184 274h.1M184 277.7l-.4 .2M184 275h.1M184 277.6v.1M184 275l-.6-.4 .6 .4"/>
<path d="M184 274v1M184 276.7v.9M184.1 276.6l-.1 .1M184.1 278l-.7 .4-1 1.8v.9M184.1 278l.2 .1M184.1 271.2l.2 .2M184.1 271.2l-1.6 1M184.1 273.5l-.6 .4M184.3 270.8h.3v3.7l-.5 .5M184.3 280l-.2 .2M184.3 273.3l-.2 .2M184.3 270.8l-3 1.7"/>
<path d="M184.3 271.4v1.9M184.3 278.1v1.9M184.4 270.7l.1 .1M184.5 276.4l-.4 .2M184.5 276.4h.1M184.5 276.5h.1M184.5 276.4l.1 .1M184.5 276.4v.1M184.6 276.5h.1M184.6 276.5h-.1M184.6 276.5v3.7l-3.3 2.1M204.4 264.1h211.5"/>
<path d="M367.4 278.1h48.5M0 287h25M176.2 281.4v3.5M176.2 281.3v.1M176.3 281.3h-.1M176.3 281.2v.1M176.3 281.2h.1M176.4 281.1l-.1 .1M176.5 284.5l.2 .1M176.5 282.6v1.9M176.5 282.6l1.8 1M176.7 282.3l-.2 .3"/>
<path d="M176.7 282.3l1.8 1.1M176.8 280.8l-.4 .3M176.8 280.9h.1M176.8 281.8h.1M176.8 280.9v.9M176.8 281.3l.5 .2M176.8 281.3l.4 .3M177.2 281.6l-.4 .2M177.3 281.5l-.1 .1M177.3 282l1.2 .6M177.3 282l-.6 .3M177.7 281.3v.2l.9 .6 .2-.2"/>
<path d="M177.7 281.3l1.1 .6M177.9 280.4v.1M177.9 280.5l-.6 1M178.2 280.5l-.5 .8M178.2 280.5l1.1 .6M178.3 280.3l-.1 .2M178.3 280.3l1.1 .7M178.3 283.6l-1.6 1M178.5 283.4l-.2 .2M178.5 282.6v.8M178.8 282.5h.1M178.8 283h.1"/>
<path d="M178.8 282.5v.5M179 282.1l.6 .4M179 282.1l.7 .4M179.3 281.1l-.5 .8M179.4 281l-.1 .1M179.5 281.4h.1M179.5 281.4l-.7 1.1M179.6 282.5l-.1 .8-3 1.8-.3-.2M179.6 282.5l-.7 .5M180 281.1l1.2 .6M180.1 280.6l-.7 .4M180.1 281l1.1 .7"/>
<path d="M180.2 280.3l-.1 .3M180.4 280.8h.1M180.6 280.1l.1 .1M180.9 280.6l1.1 .6M180.9 280.5l1.1 .6M181.2 282.2h.1M181.2 282.2l-1.6-.9 1.7 1M181.2 281.7v.5M181.2 281.7h.1M181.2 282.2l.1 .1M181.3 282.2h.1M181.3 282.2h-.1"/>
<path d="M181.3 282.3h.1M181.3 282.2v.1M181.3 280.3l.7 .3M181.3 280.3l-1.8 1M181.3 280.3l.7 .4M182 281.2l-.8 .5M182 281.1v.1M182 280.6v.1M182 280.7v.4M182.4 281.1l.1 .1M184.1 280.2l-1.6 1"/>
</g>
<path d="M407.4 256.9l-5.9 .1M408.7 256.9h6M411.7 253.9v6" fill="none" stroke="#191924" stroke-width=".28" stroke-dasharray="6.3 1.3 1.3 1.3" stroke-dashoffset="3"/>
<path d="M235 292h180.9" fill="none" stroke="#c0c0c0" stroke-width=".28"/>
<path d="M319.7 0v5M415.9 222.7h4.1M100.4 292v5M207.2 292v5M314 292v5" fill="none" stroke="#00f" stroke-width=".28"/>
<path d="M406.4 255h.1" fill="none" stroke="#0ff" stroke-width=".28"/>
<g fill="#000">
<path d="M211.9 131.3l1.8 2.5-.9 .5z"/>
<path d="M78.7 35.3l.5 3h-1zM78.2 128.3h1l-.5 3zM113.5 35.3l.5 3h-1zM113 44.3h1l-.5 3z"/>
<path d="M156.8 44.4l-1.8 2.5 .9 .4zM160.8 35.5l-.9 2.9 1.8-2.5zM90.3 17.5l3-.5v1zM223.3 17l3 .5-3 .5z"/>
</g>
<g font-size="5.8">
<text x="394.8" y="18">3.2</text>
<text x="375.9" y="25.2">其余：</text>
</g>
<text font-size="5.6" x="67.7" y="10.6" transform="rotate(-180 67.7 10.6)">YCL.M000689</text>
<text font-size="4.9" x="225.7" y="269">未标注公差/Limit</text>
<text font-size="4.7" x="42.5" y="257.5">技术要求</text>
<g font-size="4.2">
<text x="342.2" y="227.9">上海萝博派对科技有限公司</text>
<text x="328.5" y="232.8">Shanghai RoboPartyTechnology Co., Ltd</text>
</g>
<g font-size="4.1">
<text x="49.6" y="4.3">1</text>
<text x="155.1" y="4.6">2</text>
<text x="261.4" y="4.6">3</text>
<text x="366.6" y="4.6">4</text>
<text x="155.3" y="16.9">680</text>
<text x="112.9" y="29.1" transform="rotate(-90 112.9 29.1)">60</text>
<text x="170.3" y="27.9">34</text>
<text x="416.9" y="36.3">A</text>
<text x="78.1" y="85.2" transform="rotate(-90 78.1 85.2)">480</text>
<text x="416.9" y="111.3">B</text>
<text x="219.5" y="145.1">60型材</text>
<text x="416.9" y="185.3">C</text>
<text x="3.3" y="220.9">借(通)用件登记</text>
<text x="7.1" y="226">描</text>
<text x="13.9" y="226">图</text>
<text x="7" y="238.9">描</text>
<text x="13.8" y="238.9">校</text>
<text x="215.3" y="240.8">表面处理</text>
<text x="251.9" y="240.8">热处理（含化学）</text>
<text x="297.3" y="240.8">零件名称</text>
<text x="337.9" y="240.8">图纸代号</text>
<text x="375.1" y="240.8">材料材质</text>
<text x="404.4" y="240.8">数量</text>
<text x="377.1" y="247.7">AL6061</text>
<text x="5.6" y="252">旧底图总号</text>
<text x="294.5" y="253.7">测试底座支架</text>
<text x="334.9" y="253.7">YCL.M000689</text>
<text x="375.1" y="254.9">材料标准</text>
<text x="205.7" y="259.3">备注</text>
<text x="7" y="265">底图总号</text>
<text x="33.9" y="267.6">1.去除尖角、飞边、毛刺;</text>
<text x="303.3" y="269">人 员</text>
<text x="340.8" y="269">日 期</text>
<text x="373.2" y="268.7">版本号</text>
<text x="393.7" y="268.7">重量</text>
<text x="404.8" y="268.7">比 例</text>
<text x="416.7" y="264.6">D</text>
<text x="33.9" y="272.4">2.未注棱边0.5×45°倒钝；螺纹孔孔口倒钝；</text>
<text x="289.3" y="275.5">设 计</text>
<text x="7" y="278">签</text>
<text x="13.8" y="278">字</text>
<text x="33.9" y="277.2">3.未注线性尺寸公差均采用GB/T 1800.3-98标准公差IT13级执行；</text>
<text x="33.9" y="281.9">4.未注形位尺寸公差按：GB/T1184-1996 K级执行；</text>
<text x="305.4" y="276">张正昱</text>
<text x="327.2" y="276">设 计</text>
<text x="343.1" y="276">2026/7/16</text>
<text x="394.8" y="276">2.8</text>
<text x="406.3" y="276">1:5</text>
<text x="33.9" y="286.7">5.带▲尺寸为关键必检尺寸，需逐件检测并记录；</text>
<text x="289.3" y="283">审 核</text>
<text x="327.2" y="282.9">审 核</text>
<text x="372" y="283">图纸大小</text>
<text x="401.4" y="283">A3</text>
<text x="7" y="291">日</text>
<text x="13.8" y="291">期</text>
<text x="289.3" y="290.1">批 准</text>
<text x="327.2" y="290">批 准</text>
<text x="373" y="289.8">共 1 张</text>
<text x="395.4" y="289.8">第 1 张</text>
<text x="49.6" y="295.6">1</text>
<text x="154.9" y="296">2</text>
<text x="264.7" y="296">3</text>
<text x="366.6" y="296">4</text>
</g>
<g font-size="2.8">
<text x="231.3" y="273.6">线性 \ Liner Measure</text>
<text x="205.6" y="280.8">±0.05</text>
<text x="207" y="277.2">&gt;0.5</text>
<text x="216" y="280.8">±0.05</text>
<text x="217.9" y="277.2">＞3</text>
<text x="227" y="280.8">±0.1</text>
<text x="228.5" y="277.2">＞6</text>
<text x="236.3" y="280.8">±0.15</text>
<text x="237.5" y="277.2">＞30</text>
<text x="247.4" y="277.2">＞120</text>
<text x="247.4" y="280.8">±0.2</text>
<text x="257.1" y="277.2">＞400</text>
<text x="257.1" y="280.8">±0.3</text>
<text x="266.6" y="277.2">＞1000</text>
<text x="267.3" y="280.8">±0.5</text>
<text x="278" y="277.2">＞2000</text>
<text x="279.9" y="280.8">±1</text>
<text x="207" y="287.8">&gt;0.5</text>
<text x="216.6" y="284.3">倒角 \ Chamfer</text>
<text x="217.9" y="287.8">＞3</text>
<text x="228.5" y="287.8">＞6</text>
<text x="237.5" y="287.8">＞30</text>
<text x="248.4" y="287.8">&lt;10</text>
<text x="257.3" y="284.3">角度 / Angle</text>
<text x="257.8" y="287.8">＞10</text>
<text x="268" y="287.8">＞50</text>
<text x="278.5" y="287.8">＞120</text>
<text x="207.1" y="291.3">±0.2</text>
<text x="217.3" y="291.3">±0.5</text>
<text x="228.5" y="291.3">±1</text>
<text x="238.7" y="291.3">±2</text>
<text x="248.6" y="291.1">±1°</text>
<text x="257.8" y="291.1">±30’</text>
<text x="268.1" y="291.1">±10’</text>
<text x="278.6" y="291.2">±20’</text>
</g>
</svg>
